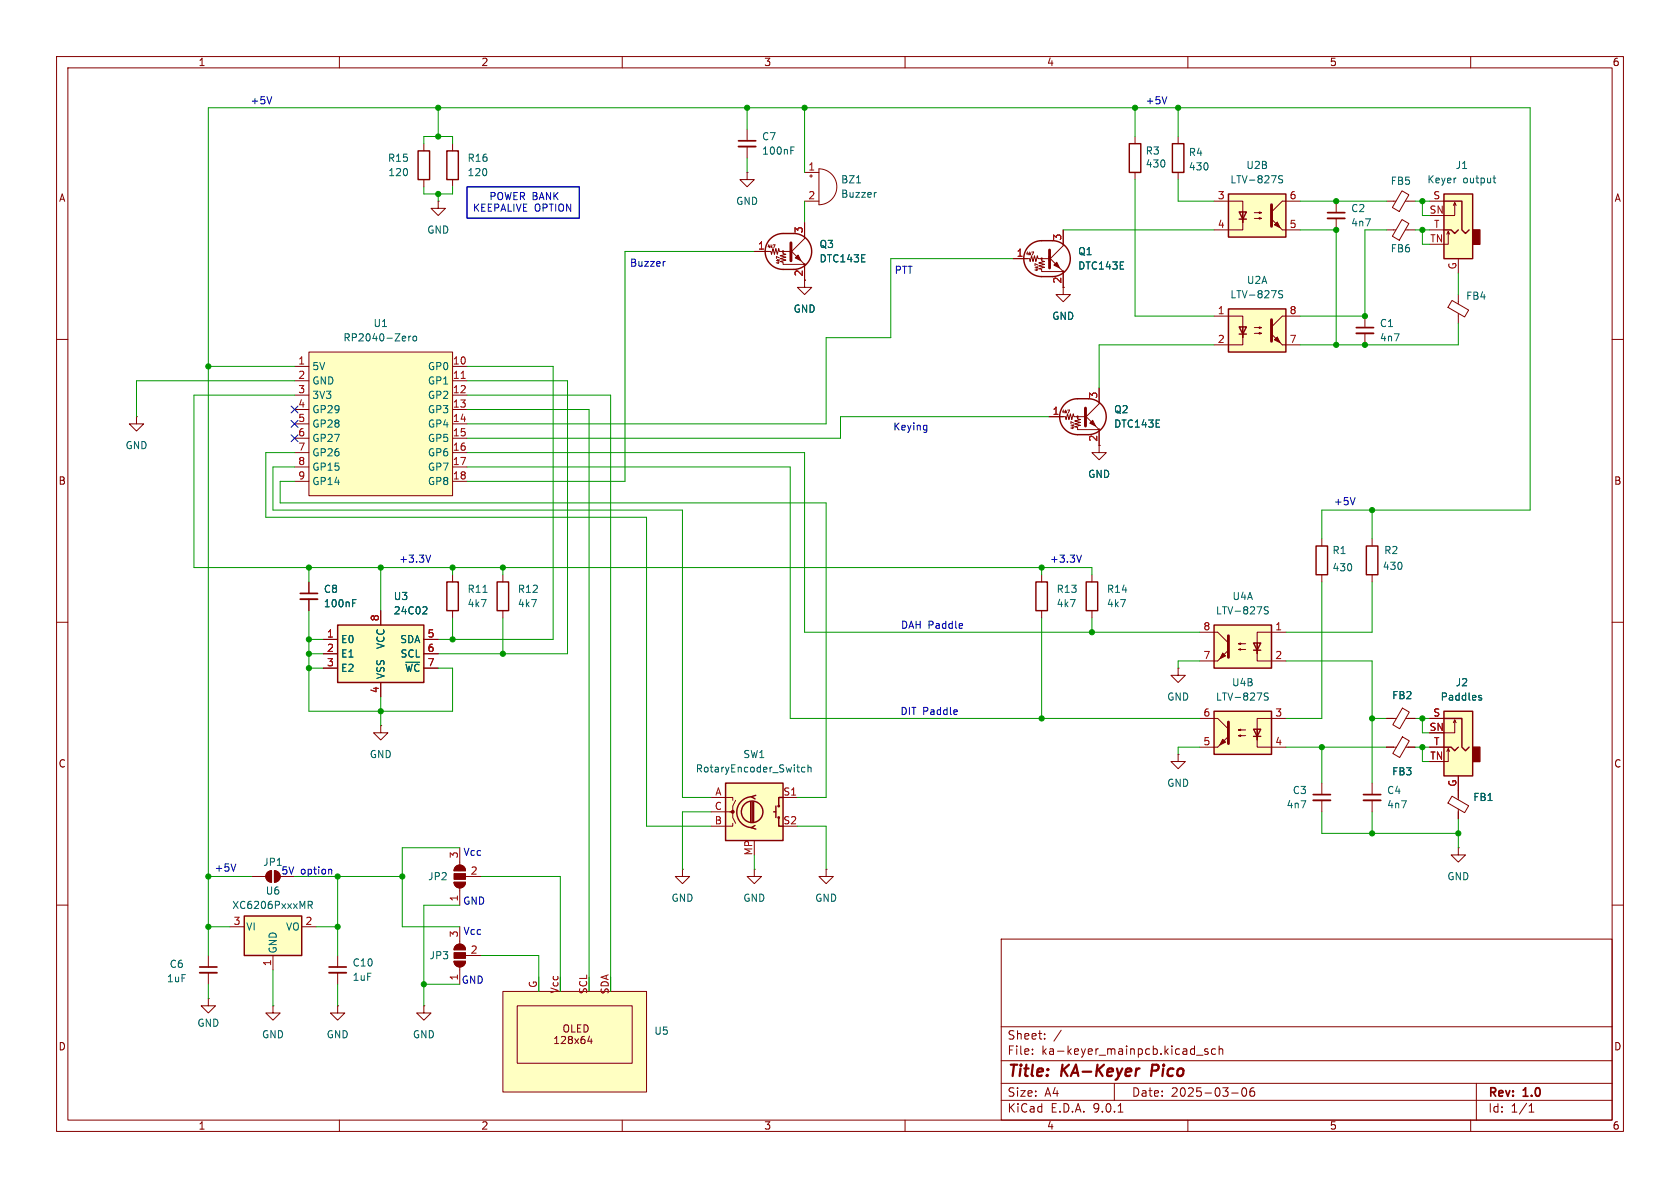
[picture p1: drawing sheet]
<svg xmlns="http://www.w3.org/2000/svg" width="297mm" height="210mm" viewBox="0 0 297 210" stroke-linecap="round" stroke-linejoin="round" font-family="sans-serif">
<g fill="none" stroke="#840000" stroke-width=".18">
<path d="M10 10h277v190h-277zM12 12h273v186h-273zM60 10v2M110 10v2M160 10v2M210 10v2M260 10v2M132.1 30.5v1.3h1.2l-1.2 1.2-1.3-1.2h1.3M132.1 30.5h.1M132.1 22.9v2M132.1 25.9v2M142.2 49.5v1.3h1.3l-1.3 1.3-1.2-1.3h1.2"/>
<path d="M10 60h2M24.1 73.7v1.2h1.3l-1.3 1.3-1.2-1.3h1.2M24.1 73.7h.1M285 60h2M233.7 95.3v1.2M242.6 95.3v1.2M10 110h2M80 101.6v1.3M80 108v1.2M88.9 101.6v1.3M88.9 108v1.2M233.7 101.6v1.3"/>
<path d="M242.6 101.6v1.3M285 110h2M242.6 138.4v2.1M242.6 141.5v2M10 160h2M74.9 177.8v1.3h1.3l-1.3 1.2-1.2-1.2h1.2M74.9 177.8h.1M80.3 169.9h2a1.02 1.02 0 0 1-1 1 1.02 1.02 0 0 1-1-1zM80.6 167.2a1.02 1.02 0 0 1 1.1-.2 1.02 1.02 0 0 1 .6 .9h-2zM81.3 163.8v3.1M81.3 170.9v3.1M82.3 168.9h2.8"/>
<path d="M177 166h108v32h-108zM285 160h2M60 198v2M110 198v2M160 198v2M177 194.5h108M177 191.5h108M177 187.5h108M177 181.5h108M182.5 186.3v.1M182.5 185.5v.1M184.7 183.6v.1"/>
<path d="M184.7 182.8v.1M187.6 182.1l-1.3 2M197 191.5v3M197.7 196.6h.8M210 198v2M211.5 186.5h1.2M213.5 185.5l-.3-.1-.2 .2v.2l.5 .2v.3h-.5M214.9 185.5l-.4-.1-.3 .3v.4l.1 .2h.6M215.5 185.5l.2-.1 .4 .1 .1 .9M215.5 184.9v1.5M217.7 193.2h1.2M219.7 192.4l.2-.1a.81 .81 0 0 1 .6 .6 .81 .81 0 0 1-.3 .8l-.2 .1a.81 .81 0 0 1-.3-1.4z"/>
<path d="M221.7 192.3a.59 .59 0 0 0-.7 .6v.6l.1 .2 .4 .1 .2-.1 .1-.5-.1-.3h-.5l-.2 .3M260 198v2M261 191.5v6.5M270.3 196.6h.9M270.3 195.5l.4-.4v1.5"/>
</g>
<path d="M203.7 188.2l-.2 2" fill="none" stroke="#840000" stroke-width=".4"/>
<g fill="#840000" stroke="#840000" stroke-width=".18">
<path d="M80.3 169.9h2a1.02 1.02 0 0 1-1 1 1.02 1.02 0 0 1-1-1z"/>
<path d="M80.3 168.4h2v1h-2z"/>
<path d="M80.6 167.2a1.02 1.02 0 0 1 1.1-.2 1.02 1.02 0 0 1 .6 .9h-2z"/>
</g>
<path d="M130.6 24.9h3M241 140.5h3.1" fill="none" stroke="#840000" stroke-width=".3"/>
<path d="M130.6 25.9h3M241 141.5h3.1" fill="none" stroke="#840000" stroke-width=".33"/>
<path d="M232.7 96.5h2v5.1h-2zM241.6 96.5h2v5.1h-2zM79 102.9h2v5.1h-2zM87.9 102.9h2v5.1h-2z" fill="none" stroke="#840000" stroke-width=".25"/>
<path d="M139.8 26.6h.4M139.8 26h.6M85.4 104.7h.7" fill="none" stroke="#006464" stroke-width=".18"/>
<path d="M88.9 175.3h25.4v17.7h-25.4z" fill="#ffffc2"/>
<g fill="none" stroke="#840000" stroke-width=".18">
<path d="M88.9 175.3h25.4v17.7h-25.4zM91.4 177.8h20.4v10.2h-20.4zM95.2 172.7v2.6M98.1 184.5h.7M98.1 183.6l.3-.4v1.3M99.3 183.3l.4-.1 .3 .4-.8 .9h.8M99.9 181.2h.1a.43 .43 0 0 1 .5 .4v.4a.42 .42 0 0 1-.4 .5 .42 .42 0 0 1-.4-.5v-.4zM100.7 183.8l-.2 .2v.4l.2 .1 .4-.1 .1-.2v-.2l-.2-.2M100.7 183.8l-.2-.3 .2-.3h.3l.2 .3-.2 .3M100.7 183.8h.3M101.1 181.2v1.2h.6M101.6 183.6l.7 .9"/>
<path d="M102.1 181.8h.4M102.3 183.6l-.7 .9M102.7 181.2h-.6v1.2h.6M103.3 181.2a.64 .64 0 0 1 .7 .6 .64 .64 0 0 1-.7 .6zM103.3 183.2l-.4 .1a.86 .86 0 0 0 0 1.2l.5-.1v-.5l-.2-.2-.4 .1-.1 .1M104.2 183.2l-.3 .9h.8M104.5 183.6v.9"/>
</g>
<path d="M255.3 125.7h5v11.5h-5z" fill="#ffffc2"/>
<path d="M260.3 132.1h1.3v2.5h-1.3z" fill="#840000" stroke="#840000" stroke-width=".25"/>
<path d="M73.9 26.7h2v5.1h-2zM79 26.7h2v5.1h-2zM207.3 25.4h2v5.1h-2zM183.1 102.9h2.1v5.1h-2.1zM192 102.9h2.1v5.1h-2.1zM255.3 125.7h5v11.5h-5zM255.3 132.1h1.2l.7 .6 .6-.6M255.3 127h3.1v5.1l.7 .6 .6-.6" fill="none" stroke="#840000" stroke-width=".25"/>
<g fill="none" stroke="#840000" stroke-width=".18">
<path d="M74.9 25.4v1.3M74.9 31.8v1.2M77.5 35.6v1.2h1.2l-1.2 1.3-1.3-1.3h1.3M77.5 35.6h.1M80 25.4v1.3M80 31.8v1.2M208.3 24.1v1.3M208.3 30.5v1.3M247.9 38.8l1.2 .7-1.7 3-1.2-.7zM245.1 40.6h1.7M248.4 40.6h1.8M184.1 101.6v1.3"/>
<path d="M184.1 108v1.2M193 101.6v1.3M193 108v1.2M208.3 118.1v1.3h1.2l-1.2 1.3-1.3-1.3h1.3M208.3 118.1h.1M208.3 133.4v1.2h1.2l-1.2 1.3-1.3-1.3h1.3M208.3 133.4h.1M233.7 138.4v2.1M252.7 127h2.6M252.7 132.1h2.6M256 132.3l-.2 .5M256.3 132.8l-.3-.5v2.3h-.7"/>
<path d="M257.2 127.3l-.3 .5M257.4 127.8l-.2-.5v2.2h-1.9M257.8 137.2v2.5M233.7 141.5v2"/>
</g>
<path d="M261.5 123.3l.5 .2-.1 .2-.4 .1M261.5 123h.4" fill="none" stroke="#006464" stroke-width=".18"/>
<path d="M232.2 140.5h3" fill="none" stroke="#840000" stroke-width=".3"/>
<path d="M232.2 141.5h3" fill="none" stroke="#840000" stroke-width=".33"/>
<path d="M54.6 62.2h25.4v25.4h-25.4z" fill="#ffffc2"/>
<g fill="none" stroke="#840000" stroke-width=".18">
<path d="M256.7 53.1l2.9 1.7-.7 1.2-2.9-1.7zM257.8 52.1v1.6M257.8 55.4v1.8M52.1 64.8h2.5M52.1 67.3h2.5M52.1 69.9h2.5M52.1 72.4h2.5M52.1 74.9h2.5M52.1 77.5h2.5M54.6 62.2h25.4v25.4h-25.4zM80 64.8h2.5M80 67.3h2.5"/>
<path d="M80 69.9h2.5M80 72.4h2.5M80 74.9h2.5M80 77.5h2.5M52.1 80h2.5M52.1 82.6h2.5M52.1 85.1h2.5M80 80h2.5M80 82.6h2.5M80 85.1h2.5"/>
</g>
<path d="M81.5 66.9h.7" fill="none" stroke="#a90000" stroke-width=".18"/>
<path d="M72.3 59.4v.9M72.6 59.4l-.3 .3M73.1 59.5l.3-.1 .3 .3v.3l-.3 .3-.3-.1-.1-.2z" fill="none" stroke="#006464" stroke-width=".18"/>
<path d="M255.3 34.3h5v11.4h-5z" fill="#ffffc2"/>
<path d="M260.3 40.6h1.3v2.6h-1.3z" fill="#840000" stroke="#840000" stroke-width=".25"/>
<path d="M255.3 34.3h5v11.4h-5zM255.3 35.6h3.1v5l.7 .7 .6-.7M255.3 40.6h1.2l.7 .7 .6-.7" fill="none" stroke="#840000" stroke-width=".25"/>
<g fill="none" stroke="#840000" stroke-width=".18">
<path d="M245.1 35.6h1.7M247.9 33.7l1.2 .7-1.7 3-1.2-.7zM248.4 35.6h1.8M252.7 35.6h2.6M257.2 35.8l-.3 .5M257.4 36.3l-.2-.5v2.3h-1.9M241.3 55.9v2M241.3 58.9v2.1M252.7 40.6h2.6M256 40.9l-.2 .5M256.3 41.4l-.3-.5v2.3h-.7M257.8 45.7v2.6"/>
<path d="M54.6 102.9v2M54.6 105.9v2.1"/>
</g>
<path d="M263.9 31.5h.5M264.1 31.1v1l.3 .2M62.3 106.6h.5M62.3 106h.6" fill="none" stroke="#006464" stroke-width=".18"/>
<path d="M239.8 57.9h3M53.1 104.9h3" fill="none" stroke="#840000" stroke-width=".3"/>
<path d="M239.8 58.9h3M53.1 105.9h3" fill="none" stroke="#840000" stroke-width=".33"/>
<path d="M217.2 34.3h10.1v7.6h-10.1z" fill="#ffffc2"/>
<path d="M217.2 34.3h10.1v7.6h-10.1zM219.1 37.5h1.2l-.6 1.2zM219.1 38.7h1.2" fill="none" stroke="#840000" stroke-width=".25"/>
<path d="M214.6 35.6h5.1v3.8v-1.9M219.7 38.7v1.9h-5.1M221.7 37.6h1.3l-.4 .1v-.2l.4 .1M221.7 38.6h1.3l-.4 .1v-.2l.4 .1M229.9 35.6h-3.2l-1.9 1.9M236.2 35.6v2M236.2 38.6v2M226.7 40.6h3.2" fill="none" stroke="#840000" stroke-width=".18"/>
<path d="M224.8 36.2v3.8" fill="none" stroke="#840000" stroke-width=".51"/>
<g fill="#840000" stroke="#840000" stroke-width=".18">
<path d="M225.3 39.8l.5-.6 .5 1.1z"/>
<path d="M224.8 38.7l1.9 1.9z"/>
</g>
<path d="M226.8 31.1h-.5l-.2 .1v.3l.5 .3 .2 .3-.3 .2h-.5" fill="none" stroke="#006464" stroke-width=".18"/>
<path d="M234.7 37.6h3" fill="none" stroke="#840000" stroke-width=".3"/>
<path d="M234.7 38.6h3" fill="none" stroke="#840000" stroke-width=".33"/>
<path d="M217.2 54.6h10.1v7.6h-10.1z" fill="#ffffc2"/>
<path d="M181.9 43.5a3.2 3.2 0 0 1 2.2-1h2a3.2 3.2 0 0 1 3.1 3.2 3.2 3.2 0 0 1-3.1 3.2h-2a3.2 3.2 0 0 1-2.9-2 3.2 3.2 0 0 1 .7-3.4zM217.2 54.6h10.1v7.6h-10.1zM219.1 57.8h1.2l-.6 1.3zM219.1 59.1h1.2" fill="none" stroke="#840000" stroke-width=".25"/>
<g fill="none" stroke="#840000" stroke-width=".18">
<path d="M179.1 45.7h2.9l.1 .5 .3-1 .2 1 .3-1 .2 1 .3-1 .1 .5h1.9M181.6 44.5l-.1 .4M182 44.6v.5M182.4 44.6h.3l-.2 .5M183 47.7l.3 .1M183 47.3h.5M183.5 46.8l-.5-.2v.4M185.4 45.5l2.6 2.5h-3.9v-.4l-.5-.1 1.1-.3-1.1-.2 1.1-.3-1.1-.2 1.1-.3-.6-.1v-.4M188 40.6v2.8l-2.6 2.6M188 48.3v2.5M214.6 55.9h5.1v3.8v-1.9M219.7 59.1v1.9h-5.1"/>
<path d="M221.7 57.9h1.3l-.4 .1v-.2l.4 .1M221.7 58.9h1.3l-.4 .2v-.3l.4 .1M229.9 55.9h-3.2l-1.9 1.9M194.3 78.7v1.3h1.3l-1.3 1.3-1.3-1.3h1.3M226.7 61h3.2M245.1 132.1h1.8M245.1 127h1.8M247.9 130.3l1.2 .7-1.7 2.9-1.2-.7zM247.9 125.2l1.2 .7-1.7 2.9-1.2-.7zM248.5 132.1h1.7M248.5 127h1.7M257.8 139.7v1.7"/>
<path d="M44.4 154.9h2.6M47.3 154.2l.7-.3v2.1a1.02 1.02 0 0 1-.9-.7 1.02 1.02 0 0 1 .2-1.1zM48.5 153.9a1.02 1.02 0 0 1 1 1 1.02 1.02 0 0 1-1 1.1zM256.7 140.7l2.9 1.7-.7 1.3-2.9-1.7zM257.8 149.9v1.2h1.3l-1.3 1.3-1.3-1.3h1.3M257.8 149.9h.1M257.8 143v1.8"/>
<circle cx="184.1" cy="45.7" r=".13"/>
<circle cx="188" cy="48" r=".13"/>
</g>
<path d="M224.8 56.5v3.8" fill="none" stroke="#840000" stroke-width=".51"/>
<g fill="#840000" stroke="#840000" stroke-width=".18">
<path d="M225.3 60.1l.5-.5 .5 1z"/>
<path d="M224.8 59.1l1.9 1.9z"/>
<path d="M186.3 46.9l.5-.5 .5 1z"/>
<path d="M47.3 154.2l.7-.3v2.1a1.02 1.02 0 0 1-.9-.7 1.02 1.02 0 0 1 .2-1.1z"/>
<path d="M48.5 153.9a1.02 1.02 0 0 1 1 1 1.02 1.02 0 0 1-1 1.1z"/>
</g>
<path d="M226.8 51.4h-.5l-.2 .1v.4l.5 .2 .2 .3-.3 .2h-.5" fill="none" stroke="#006464" stroke-width=".18"/>
<path d="M185.5 44.2v3.2z" fill="#840000" stroke="#840000" stroke-width=".51"/>
<path d="M43.2 161.9h10.1v7h-10.1z" fill="#ffffc2"/>
<path d="M43.2 161.9h10.1v7h-10.1z" fill="none" stroke="#840000" stroke-width=".25"/>
<path d="M146 153.7v1.2h1.3l-1.3 1.3-1.2-1.3h1.2M146 153.7h.1M40.6 163.8h2.6M48.3 168.9v2.6M53.3 163.8h2.6" fill="none" stroke="#840000" stroke-width=".18"/>
<path d="M54.5 160l.6-.1 .1-.1v-.3l-.7-.2v1.3M54.8 160l.4 .6" fill="none" stroke="#006464" stroke-width=".18"/>
<path d="M128.3 138.4h10.1v10.2h-10.1z" fill="#ffffc2"/>
<g fill="none" stroke="#840000" stroke-width=".25">
<path d="M128.3 138.4h10.1v10.2h-10.1zM132.7 141.7v3.6M133 140.8a2.73 2.73 0 0 0-2.7 2.8 2.73 2.73 0 0 0 2.7 2.7M133 141.7v3.6M133.2 141.7v3.6M133.5 145.9l-.7 .4 .8 .3M133.6 140.6l-.8 .2 .7 .4M136.8 143.5h.4M137.2 142.5v2M137.7 144.5v1.6h.7M138.4 141h-.7v1.5"/>
<circle cx="133" cy="143.5" r="1.9"/>
<circle cx="137.7" cy="142.5" r=".13"/>
<circle cx="137.7" cy="144.5" r=".13"/>
</g>
<path d="M67.3 128.3v1.2h1.3l-1.3 1.3-1.3-1.3h1.3M67.3 128.3h.1M125.7 141h3.8v.5M125.7 143.5h3.8v1l.5 1M129.5 145.5v.6h-3.8M130 141.5l-.5 1v1h-.5M133.3 153.7v1.2h1.3l-1.3 1.3-1.2-1.3h1.2M133.3 153.7h.1M138.4 141h2.6" fill="none" stroke="#840000" stroke-width=".18"/>
<circle cx="129.5" cy="143.5" r=".25" fill="#840000" stroke="#840000" stroke-width=".18"/>
<path d="M142.3 135.7l-.4-.1-.2 .3 .1 .5h.5M142.8 135.7l.2-.1 .3 .1 .1 .8M142.8 135.2v1.3" fill="none" stroke="#006464" stroke-width=".18"/>
<path d="M59.7 110.5h15.2v10.2h-15.2z" fill="#ffffc2"/>
<path d="M199.6 25.4h2.1v5.1h-2.1zM136.2 42.2a3.2 3.2 0 0 1 2.2-.9h1.9a3.2 3.2 0 0 1 3.2 3.2 3.2 3.2 0 0 1-3.2 3.1h-1.9a3.2 3.2 0 0 1-2.9-1.9 3.2 3.2 0 0 1 .7-3.5zM188.3 71.4a3.2 3.2 0 0 1 2.2-.9h1.9a3.2 3.2 0 0 1 3.2 3.2 3.2 3.2 0 0 1-3.2 3.1h-1.9a3.2 3.2 0 0 1-2.9-1.9 3.2 3.2 0 0 1 .7-3.5zM59.7 110.5h15.2v10.2h-15.2z" fill="none" stroke="#840000" stroke-width=".25"/>
<g fill="none" stroke="#840000" stroke-width=".18">
<path d="M142.2 39.4v2.8l-2.5 2.5M142.2 30.5h2.6M142.2 35.6h2.6M143.1 31.1h.5M143.4 30.9v.5M144.8 29.8a3.2 3.2 0 0 1 3.1 3.2 3.2 3.2 0 0 1-3.1 3.2zM200.7 24.1v1.3M200.7 30.5v1.3M133.3 44.5h3l.1 .5 .3-1.1 .2 1.1 .3-1.1 .2 1.1 .3-1.1 .1 .6h1.9M135.9 43.3l-.1 .3M136.3 43.3v.5M136.7 43.3h.3l-.2 .5"/>
<path d="M137.2 46.4l.4 .2M137.3 46.1h.5M137.8 45.6l-.5-.2v.3M139.7 44.2l2.5 2.5h-3.8v-.3l-.5-.2 1-.2-1-.3 1-.2-1-.3 1-.2-.5-.2v-.3M142.2 47v2.5M188 50.8v1.3h1.2l-1.2 1.2-1.3-1.2h1.3M185.4 73.7h2.9l.2 .5 .2-1 .3 1 .2-1 .3 1 .2-1 .2 .5h1.9M188 72.5l-.1 .3M188.4 72.5v.5M188.7 72.5h.4l-.2 .5M189.3 75.7l.4 .1M189.3 75.3h.5"/>
<path d="M189.8 74.8l-.5-.2v.3M191.8 73.4l2.5 2.5h-3.8v-.3l-.5-.2 1-.2-1-.3 1-.2-1-.3 1-.2-.5-.2v-.3M194.3 68.6v2.8l-2.5 2.5M194.3 76.2v2.5M57.1 113h2.6M57.1 115.6h2.6M57.1 118.1h2.6M67.3 108v2.5M74.9 113h2.6M74.9 115.6h2.6M74.9 118.1h2.6M67.3 120.7v2.5"/>
<path d="M120.6 153.7v1.2h1.3l-1.3 1.3-1.2-1.3h1.2M120.6 153.7h.1"/>
<circle cx="138.4" cy="44.5" r=".13"/>
<circle cx="142.2" cy="46.7" r=".13"/>
<circle cx="190.5" cy="73.7" r=".13"/>
<circle cx="194.3" cy="75.9" r=".13"/>
</g>
<path d="M151.4 32.3h.7M154.9 34l-.2 .1M75.2 107.3l.3 .2-.1 .3-.7 .7h.8" fill="none" stroke="#006464" stroke-width=".18"/>
<g fill="#840000" stroke="#840000" stroke-width=".51">
<path d="M139.8 42.9v3.2z"/>
<path d="M191.9 72.1v3.2z"/>
</g>
<g fill="#840000" stroke="#840000" stroke-width=".18">
<path d="M140.6 45.6l.5-.5 .5 1z"/>
<path d="M192.7 74.8l.5-.5 .5 1z"/>
</g>
<path d="M214.6 110.5h10.2v7.6h-10.2z" fill="#ffffc2"/>
<path d="M214.6 110.5h10.2v7.6h-10.2zM221.6 113.7h1.3l-.7 1.2zM221.6 114.9h1.3" fill="none" stroke="#840000" stroke-width=".25"/>
<path d="M212.1 111.8h3.2l1.9 1.9M212.1 116.8h3.2M218.9 113.8l.4-.1v.2l-.4-.1h1.3M218.9 114.8l.4-.1v.2l-.4-.1h1.3M222.2 114.9v1.9h5.1M227.3 111.8h-5.1v3.8v-1.9" fill="none" stroke="#840000" stroke-width=".18"/>
<path d="M217.2 112.4v3.8" fill="none" stroke="#840000" stroke-width=".51"/>
<g fill="#840000" stroke="#840000" stroke-width=".18">
<path d="M216.2 115.4l.5 .6-1.1 .5z"/>
<path d="M215.3 116.8l1.9-1.9z"/>
</g>
<path d="M224.2 107.3h-.5l-.1 .1v.3l.5 .3 .1 .3-.2 .2h-.5" fill="none" stroke="#006464" stroke-width=".18"/>
<path d="M214.6 125.7h10.2v7.7h-10.2z" fill="#ffffc2"/>
<path d="M214.6 125.7h10.2v7.7h-10.2zM221.6 128.9h1.3l-.7 1.3zM221.6 130.2h1.3" fill="none" stroke="#840000" stroke-width=".25"/>
<g fill="none" stroke="#840000" stroke-width=".18">
<path d="M142.2 39.4v2.5M133.3 44.5h2.6M142.2 47v2.5M179.1 45.7h2.5M188 40.6v2.6M188 48.3v2.5M185.4 73.7h2.6M194.3 68.6v2.5M194.3 76.2v2.5M54.6 102.9v2M54.6 105.9v2.1M57.1 113h2.6"/>
<path d="M57.1 115.6h2.6M57.1 118.1h2.6M67.3 108v2.5M74.9 113h2.6M74.9 115.6h2.6M74.9 118.1h2.6M67.3 120.7v2.5M212.1 127h3.2l1.9 1.9M212.1 132.1h3.2M218.9 129l.4-.1v.3l-.4-.2h1.3M218.9 130l.4-.1v.3l-.4-.2h1.3M222.2 130.2v1.9h5.1"/>
<path d="M227.3 127h-5.1v3.8v-1.9M245.1 127h1.3M245.1 132.1h1.3M248.9 127h1.3M248.9 132.1h1.3M252.7 127h2.6M252.7 132.1h2.6M257.8 137.2v3.8M80.3 156h2a1.02 1.02 0 0 1-1 1 1.02 1.02 0 0 1-1-1zM80.6 153.2a1.02 1.02 0 0 1 1.1-.2 1.02 1.02 0 0 1 .6 .9h-2zM81.3 149.9v3M81.3 157v3"/>
<path d="M82.3 154.9h2.8M257.8 143.5v1.3M36.8 176.5v1.3h1.3l-1.3 1.3-1.2-1.3h1.2M36.8 176.5h.1M36.8 168.9v2M36.8 172v2M48.3 177.8v1.3h1.2l-1.2 1.2-1.3-1.2h1.3M48.3 177.8h.1M59.7 177.8v1.3h1.3l-1.3 1.2-1.3-1.2h1.3M59.7 177.8h.1M59.7 168.9v2M59.7 172v2"/>
</g>
<path d="M217.2 127.6v3.8" fill="none" stroke="#840000" stroke-width=".51"/>
<g fill="#840000" stroke="#840000" stroke-width=".18">
<path d="M216.2 130.7l.5 .5-1.1 .5z"/>
<path d="M215.3 132.1l1.9-1.9z"/>
<path d="M80.3 156h2a1.02 1.02 0 0 1-1 1 1.02 1.02 0 0 1-1-1z"/>
<path d="M80.3 154.4h2v1h-2z"/>
<path d="M80.6 153.2a1.02 1.02 0 0 1 1.1-.2 1.02 1.02 0 0 1 .6 .9h-2z"/>
</g>
<path d="M62.3 106.6h.5M62.3 106h.6M75.2 107.3l.3 .2-.1 .3-.7 .7h.8M224.2 122.6l-.5-.1-.1 .1v.4l.5 .2 .1 .3-.2 .3-.5-.1M261.5 123.3l.5 .2-.1 .2-.4 .1M261.5 123h.4" fill="none" stroke="#006464" stroke-width=".18"/>
<path d="M35.3 170.9h3.1M58.2 170.9h3" fill="none" stroke="#840000" stroke-width=".3"/>
<path d="M35.3 172h3.1M58.2 172h3" fill="none" stroke="#840000" stroke-width=".33"/>
<g fill="none" stroke="#009600" stroke-width=".18">
<path d="M77.5 19.1v5M132.1 19.1v3.8M142.2 19.1v11.4M200.7 19.1v5M208.3 19.1v5M74.9 25.4v-1.3h5.1v1.3M74.9 33v1.3h5.1v-1.3M77.5 34.3v1.3M132.1 27.9v2.6M142.2 35.6v3.8M200.7 31.8v24.1h13.9M208.3 31.8v3.8h6.3"/>
<path d="M229.9 35.6h15.2M250.2 35.6h2.5M251.5 35.6v2.5h1.2M133.3 44.5h-22.8v40.6h-28M179.1 45.7h-21.6v14h-11.5v15.2h-63.5M188 40.6h26.6M229.9 40.6h6.3v20.4M245.1 40.6h-3.8v15.3h-11.4M250.2 40.6h2.5M251.5 40.6v2.6h1.2M257.8 57.2v3.8h-27.9M257.8 48.3v3.8"/>
<path d="M36.8 64.8h15.3M52.1 69.9h-17.8v30.4h158.7v1.3M52.1 67.3h-28v6.4M82.5 67.3h17.8v48.3h-22.8M82.5 69.9h25.4v105.4M82.5 64.8h15.3v48.2h-20.3M82.5 72.4h21.6v102.9M185.4 73.7h-36.8v3.8h-66.1M214.6 61h-20.3v7.6M52.1 80h-5.1v11.4h67.3v54.7h11.4M52.1 85.1h-2.6v3.8h96.5v52.1h-5M52.1 82.6h-3.8v7.6h72.3v50.8h5.1"/>
<path d="M82.5 82.6h57.2v44.4h72.4M82.5 80h59.7v31.8h69.9M233.7 95.3v-5.1h36.8v-71.1h-233.7v149.8M242.6 90.2v5.1M54.6 118.1h2.5M54.6 108v17.7h25.4v-7.6h-2.5M54.6 115.6h2.5M54.6 113h2.5M54.6 100.3v2.6M67.3 100.3v7.7M80 100.3v1.3M80 109.2v3.8"/>
<path d="M88.9 100.3v1.3M88.9 109.2v6.4M184.1 100.3v1.3M184.1 109.2v17.8M193 109.2v2.6M212.1 116.8h-3.8v1.3M227.3 116.8h15.3v21.6M233.7 102.9v24.1h-6.4M242.6 102.9v8.9h-15.3M67.3 123.2v5.1M212.1 132.1h-3.8v1.3M227.3 132.1h17.8"/>
<path d="M233.7 132.1v6.3M242.6 127h2.5M250.2 127h2.5M250.2 132.1h2.5M251.5 127v2.5h1.2M251.5 132.1v2.5h1.2M36.8 154.9h7.6M52.1 154.9h19M59.7 154.9v14M81.3 149.9h-10.2v13.9h10.2M85.1 154.9h14v20.4M125.7 143.5h-5.1v10.2"/>
<path d="M133.3 151.1v2.6M141 146.1h5v7.6M233.7 143.5v3.8h24.1M242.6 143.5v3.8M257.8 144.8v5.1M36.8 163.8h3.8M36.8 174v2.5M48.3 171.5v6.3M55.9 163.8h3.8M59.7 174v3.8M74.9 174h6.4M81.3 160h-6.4v17.8"/>
<path d="M85.1 168.9h10.1v6.4"/>
</g>
<path d="M51.5 71.8l1.2 1.2M51.5 76.9l1.2 1.2M51.5 74.3l1.2 1.2M52.7 71.8l-1.2 1.2M52.7 76.9l-1.2 1.2M52.7 74.3l-1.2 1.2" fill="none" stroke="#000084" stroke-width=".18"/>
<g fill="none" stroke="#0000c2" stroke-width=".18">
<path d="M48 17.1l-.4 1.3M206.3 17.1l-.4 1.3M82.5 33h19.9v5.6h-19.9zM117.6 46.2l-.2 .1M163.7 75.2h.1M163.8 75.2v1l-.1 .2M163.8 76h-.1M76.1 98.1l-.4 1.3M191.2 98.1l-.4 1.3M239.6 88l-.5 1.2M170 110.2l.2 .3-.6 .2M170.1 111l-.1 .1"/>
<path d="M169.1 125.5l.1 .3-.6 .1M169.2 126.3h-.1M41.7 152.7l-.4 1.3M58.3 153.7l.3 .1v.7"/>
</g>
<g fill="#009600" stroke="#009600" stroke-width=".18">
<circle cx="88.9" cy="115.6" r=".46"/>
<circle cx="36.8" cy="163.8" r=".46"/>
<circle cx="36.8" cy="154.9" r=".46"/>
<circle cx="54.6" cy="118.1" r=".46"/>
<circle cx="59.7" cy="154.9" r=".46"/>
<circle cx="59.7" cy="163.8" r=".46"/>
<circle cx="36.8" cy="64.8" r=".46"/>
<circle cx="54.6" cy="100.3" r=".46"/>
<circle cx="54.6" cy="113" r=".46"/>
<circle cx="67.3" cy="100.3" r=".46"/>
<circle cx="80" cy="113" r=".46"/>
<circle cx="54.6" cy="115.6" r=".46"/>
<circle cx="67.3" cy="125.7" r=".46"/>
<circle cx="80" cy="100.3" r=".46"/>
<circle cx="88.9" cy="100.3" r=".46"/>
<circle cx="77.5" cy="34.3" r=".46"/>
<circle cx="77.5" cy="19.1" r=".46"/>
<circle cx="77.5" cy="24.1" r=".46"/>
<circle cx="74.9" cy="174" r=".46"/>
<circle cx="71.1" cy="154.9" r=".46"/>
<circle cx="184.1" cy="100.3" r=".46"/>
<circle cx="242.6" cy="90.2" r=".46"/>
<circle cx="242.6" cy="127" r=".46"/>
<circle cx="193" cy="111.8" r=".46"/>
<circle cx="184.1" cy="127" r=".46"/>
<circle cx="236.2" cy="61" r=".46"/>
<circle cx="241.3" cy="55.9" r=".46"/>
<circle cx="236.2" cy="40.6" r=".46"/>
<circle cx="236.2" cy="35.6" r=".46"/>
<circle cx="208.3" cy="19.1" r=".46"/>
<circle cx="200.7" cy="19.1" r=".46"/>
<circle cx="251.5" cy="40.6" r=".46"/>
<circle cx="251.5" cy="35.6" r=".46"/>
<circle cx="257.8" cy="147.3" r=".46"/>
<circle cx="233.7" cy="132.1" r=".46"/>
<circle cx="241.3" cy="61" r=".46"/>
<circle cx="251.5" cy="132.1" r=".46"/>
<circle cx="251.5" cy="127" r=".46"/>
<circle cx="242.6" cy="147.3" r=".46"/>
<circle cx="142.2" cy="19.1" r=".46"/>
<circle cx="132.1" cy="19.1" r=".46"/>
</g>
<g font-size="2.8" fill="#840000">
<text x="178" y="190.9">Title:</text>
<text x="187.7" y="190.9">KA-Keyer</text>
<text x="204.4" y="190.9">Pico</text>
</g>
<g font-size="2.1" fill="#840000">
<text x="178" y="184">Sheet:</text>
<text x="178" y="186.7">File:</text>
<text x="184.1" y="186.7">ka-keyer_mainpcb.kicad_sch</text>
<text x="178" y="196.9">KiCad</text>
<text x="178" y="194.1">Size:</text>
<text x="184.7" y="194.1">A4</text>
<text x="185.7" y="196.9">E.D.A.</text>
<text x="193.3" y="196.9">9.0.1</text>
<text x="200" y="194.1">Date:</text>
<text x="207" y="194.1">2025-03-06</text>
<text x="263" y="194.3">Rev:</text>
<text x="263" y="196.9">Id:</text>
<text x="267.1" y="196.9">1/1</text>
<text x="269.4" y="194.3">1.0</text>
</g>
<g font-size="1.8" fill="#840000">
<text x="35" y="11.9">1</text>
<text x="85" y="11.9">2</text>
<text x="135" y="11.9">3</text>
<text x="185" y="11.9">4</text>
<text x="235" y="11.9">5</text>
<text x="285" y="11.9">6</text>
<text x="10.3" y="35.9">A</text>
<text x="285.3" y="35.9">A</text>
<text x="10.3" y="85.9">B</text>
<text x="285.3" y="85.9">B</text>
<text x="10.3" y="135.9">C</text>
<text x="285.3" y="135.9">C</text>
<text x="10.3" y="185.9">D</text>
<text x="285.3" y="185.9">D</text>
<text x="35" y="199.9">1</text>
<text x="85" y="199.9">2</text>
<text x="135" y="199.9">3</text>
<text x="185" y="199.9">4</text>
<text x="235" y="199.9">5</text>
<text x="285" y="199.9">6</text>
</g>
<g font-size="1.8" fill="#0000c2">
<text x="44.2" y="18.6">+5V</text>
<text x="202.4" y="18.6">+5V</text>
<text x="87" y="35.7">POWER BANK</text>
<text x="83.5" y="37.7">KEEPALIVE OPTION</text>
<text x="111.3" y="47.3">Buzzer</text>
<text x="158.1" y="48.6">PTT</text>
<text x="157.8" y="76.3">Keying</text>
<text x="235.7" y="89.5">+5V</text>
<text x="70.5" y="99.7">+3.3V</text>
<text x="185.5" y="99.7">+3.3V</text>
<text x="159.2" y="111.4">DAH Paddle</text>
<text x="159.1" y="126.6">DIT Paddle</text>
<text x="37.8" y="154.3">+5V</text>
<text x="49.7" y="154.8">5V</text>
<text x="53.1" y="154.8">option</text>
<text x="81.8" y="151.5">Vcc</text>
<text x="81.8" y="160.1">GND</text>
<text x="81.8" y="165.5">Vcc</text>
<text x="81.5" y="174.1">GND</text>
</g>
<g font-size="1.8" fill="#006464">
<text x="68.5" y="28.8">R15</text>
<text x="82.6" y="28.8">R16</text>
<text x="134.6" y="25">C7</text>
<text x="134.6" y="27.5">100nF</text>
<text x="202.4" y="27.5">R3</text>
<text x="202.4" y="29.8">430</text>
<text x="210.1" y="27.8">R4</text>
<text x="68.5" y="31.3">120</text>
<text x="82.6" y="31.3">120</text>
<text x="148.6" y="32.6">BZ1</text>
<text x="148.6" y="35.2">Buzzer</text>
<text x="210.1" y="30.3">430</text>
<text x="217.4" y="32.6">LTV-827S</text>
<text x="220.2" y="30.1">U2B</text>
<text x="245.8" y="32.9">FB5</text>
<text x="252.2" y="32.6">Keyer</text>
<text x="257.3" y="30.1">J1</text>
<text x="258.6" y="32.6">output</text>
<text x="75.4" y="41.5">GND</text>
<text x="130" y="36.4">GND</text>
<text x="238.8" y="37.7">C2</text>
<text x="238.8" y="40.2">4n7</text>
<text x="144.8" y="46.6">DTC143E</text>
<text x="144.8" y="44">Q3</text>
<text x="190.5" y="47.9">DTC143E</text>
<text x="190.5" y="45.3">Q1</text>
<text x="245.8" y="44.8">FB6</text>
<text x="217.4" y="52.9">LTV-827S</text>
<text x="220.3" y="50.4">U2A</text>
<text x="259.1" y="53.2">FB4</text>
<text x="65.9" y="58">U1</text>
<text x="140.2" y="55.5">GND</text>
<text x="185.9" y="56.7">GND</text>
<text x="243.8" y="58">C1</text>
<text x="55.1" y="65.6">5V</text>
<text x="60.6" y="60.6">RP2040-Zero</text>
<text x="75.5" y="65.6">GP0</text>
<text x="243.8" y="60.6">4n7</text>
<text x="55.1" y="68.2">GND</text>
<text x="55.1" y="70.7">3V3</text>
<text x="75.5" y="68.2">GP1</text>
<text x="75.5" y="70.7">GP2</text>
<text x="55.1" y="73.3">GP29</text>
<text x="55.1" y="75.8">GP28</text>
<text x="75.5" y="73.3">GP3</text>
<text x="75.5" y="75.8">GP4</text>
<text x="196.9" y="75.8">DTC143E</text>
<text x="196.9" y="73.3">Q2</text>
<text x="22.1" y="79.6">GND</text>
<text x="55.1" y="78.3">GP27</text>
<text x="55.1" y="80.9">GP26</text>
<text x="55.1" y="83.4">GP15</text>
<text x="75.5" y="78.3">GP5</text>
<text x="75.5" y="80.9">GP6</text>
<text x="75.5" y="83.4">GP7</text>
<text x="55.1" y="86">GP14</text>
<text x="75.5" y="86">GP8</text>
<text x="192.3" y="84.7">GND</text>
<text x="235.5" y="98.1">R1</text>
<text x="235.5" y="101.2">430</text>
<text x="244.4" y="100.9">430</text>
<text x="244.6" y="98.1">R2</text>
<text x="57.2" y="105">C8</text>
<text x="57.2" y="107.5">100nF</text>
<text x="69.5" y="106.3">U3</text>
<text x="82.6" y="107.5">4k7</text>
<text x="82.6" y="105">R11</text>
<text x="91.4" y="107.5">4k7</text>
<text x="91.4" y="105">R12</text>
<text x="186.7" y="107.5">4k7</text>
<text x="186.7" y="105">R13</text>
<text x="195.6" y="107.5">4k7</text>
<text x="195.6" y="105">R14</text>
<text x="217.8" y="106.3">U4A</text>
<text x="60.2" y="113.9">E0</text>
<text x="69.5" y="108.8">24C02</text>
<text x="70.7" y="113.9">SDA</text>
<text x="214.9" y="108.8">LTV-827S</text>
<text x="60.2" y="116.4">E1</text>
<text x="60.2" y="119">E2</text>
<text x="68.2" y="114.8" transform="rotate(-90 68.2 114.8)">VCC</text>
<text x="70.7" y="116.4">SCL</text>
<text x="71.5" y="119">~{WC}</text>
<text x="68.2" y="120.1" transform="rotate(-90 68.2 120.1)">VSS</text>
<text x="206.2" y="124.1">GND</text>
<text x="214.9" y="124.1">LTV-827S</text>
<text x="217.7" y="121.5">U4B</text>
<text x="246" y="123.8">FB2</text>
<text x="254.6" y="124.1">Paddles</text>
<text x="257.3" y="121.5">J2</text>
<text x="65.3" y="134.2">GND</text>
<text x="122.9" y="136.8">RotaryEncoder_Switch</text>
<text x="131.3" y="134.2">SW1</text>
<text x="246" y="137.3">FB3</text>
<text x="206.2" y="139.3">GND</text>
<text x="227.4" y="143.1">4n7</text>
<text x="228.4" y="140.6">C3</text>
<text x="245.1" y="140.6">C4</text>
<text x="245.1" y="143.1">4n7</text>
<text x="260.4" y="141.8">FB1</text>
<text x="46.4" y="153.3">JP1</text>
<text x="75.6" y="155.8">JP2</text>
<text x="255.8" y="155.8">GND</text>
<text x="41" y="160.9">XC6206PxxxMR</text>
<text x="46.9" y="158.3">U6</text>
<text x="118.6" y="159.6">GND</text>
<text x="131.3" y="159.6">GND</text>
<text x="144" y="159.6">GND</text>
<text x="43.4" y="164.7">VI</text>
<text x="50.5" y="164.7">VO</text>
<text x="29.4" y="173.8">1uF</text>
<text x="29.9" y="171.3">C6</text>
<text x="49.1" y="168.7" transform="rotate(-90 49.1 168.7)">GND</text>
<text x="62.2" y="173.6">1uF</text>
<text x="62.2" y="171">C10</text>
<text x="75.8" y="169.8">JP3</text>
<text x="34.8" y="181.7">GND</text>
<text x="46.2" y="183.7">GND</text>
<text x="57.7" y="183.7">GND</text>
<text x="72.9" y="183.7">GND</text>
<text x="115.6" y="183.1">U5</text>
</g>
<g font-size="1.8" fill="#a90000">
<text x="142.8" y="30.2">1</text>
<text x="142.8" y="35.3">2</text>
<text x="215.2" y="35.3">3</text>
<text x="227.9" y="35.3">6</text>
<text x="253.3" y="35.3">S</text>
<text x="142" y="41.3" transform="rotate(-90 142 41.3)">3</text>
<text x="215.2" y="40.4">4</text>
<text x="227.9" y="40.4">5</text>
<text x="252.6" y="37.8">SN</text>
<text x="253.4" y="40.4">T</text>
<text x="133.9" y="44.2">1</text>
<text x="179.6" y="45.5">1</text>
<text x="187.7" y="42.6" transform="rotate(-90 187.7 42.6)">3</text>
<text x="252.7" y="42.9">TN</text>
<text x="257.6" y="47.7" transform="rotate(-90 257.6 47.7)">G</text>
<text x="142" y="49" transform="rotate(-90 142 49)">2</text>
<text x="187.7" y="50.2" transform="rotate(-90 187.7 50.2)">2</text>
<text x="215.2" y="55.6">1</text>
<text x="227.9" y="55.6">8</text>
<text x="52.6" y="64.5">1</text>
<text x="80" y="64.5">10</text>
<text x="215.2" y="60.7">2</text>
<text x="227.9" y="60.7">7</text>
<text x="52.6" y="67.1">2</text>
<text x="52.6" y="69.6">3</text>
<text x="80" y="67.1">11</text>
<text x="80" y="69.6">12</text>
<text x="194.1" y="70.6" transform="rotate(-90 194.1 70.6)">3</text>
<text x="52.6" y="72.1">4</text>
<text x="52.6" y="74.7">5</text>
<text x="52.6" y="77.2">6</text>
<text x="80" y="72.1">13</text>
<text x="80" y="74.7">14</text>
<text x="80" y="77.2">15</text>
<text x="186" y="73.4">1</text>
<text x="52.6" y="79.8">7</text>
<text x="52.6" y="82.3">8</text>
<text x="80" y="79.8">16</text>
<text x="80" y="82.3">17</text>
<text x="194.1" y="78.2" transform="rotate(-90 194.1 78.2)">2</text>
<text x="52.6" y="84.8">9</text>
<text x="80" y="84.8">18</text>
<text x="57.7" y="112.8">1</text>
<text x="67.1" y="109.9" transform="rotate(-90 67.1 109.9)">8</text>
<text x="75.5" y="112.8">5</text>
<text x="212.7" y="111.5">8</text>
<text x="225.4" y="111.5">1</text>
<text x="57.7" y="115.3">2</text>
<text x="57.7" y="117.9">3</text>
<text x="75.5" y="115.3">6</text>
<text x="75.5" y="117.9">7</text>
<text x="212.7" y="116.6">7</text>
<text x="225.4" y="116.6">2</text>
<text x="67.1" y="122.6" transform="rotate(-90 67.1 122.6)">4</text>
<text x="212.7" y="126.7">6</text>
<text x="212.7" y="131.8">5</text>
<text x="225.4" y="126.7">3</text>
<text x="225.4" y="131.8">4</text>
<text x="252.6" y="129.3">SN</text>
<text x="253.3" y="126.7">S</text>
<text x="253.4" y="131.8">T</text>
<text x="252.7" y="134.4">TN</text>
<text x="126.3" y="143.3">C</text>
<text x="126.4" y="140.7">A</text>
<text x="138.4" y="140.7">S1</text>
<text x="257.6" y="139.2" transform="rotate(-90 257.6 139.2)">G</text>
<text x="126.3" y="145.8">B</text>
<text x="138.4" y="145.8">S2</text>
<text x="81" y="151.8" transform="rotate(-90 81 151.8)">3</text>
<text x="83.1" y="154.7">2</text>
<text x="133.1" y="151.3" transform="rotate(-90 133.1 151.3)">MP</text>
<text x="81" y="159.5" transform="rotate(-90 81 159.5)">1</text>
<text x="41.2" y="163.6">3</text>
<text x="53.9" y="163.6">2</text>
<text x="81" y="165.8" transform="rotate(-90 81 165.8)">3</text>
<text x="48" y="170.9" transform="rotate(-90 48 170.9)">1</text>
<text x="81" y="173.4" transform="rotate(-90 81 173.4)">1</text>
<text x="83.1" y="168.7">2</text>
<text x="95" y="174.7" transform="rotate(-90 95 174.7)">G</text>
<text x="98.8" y="175.7" transform="rotate(-90 98.8 175.7)">Vcc</text>
<text x="103.9" y="175.8" transform="rotate(-90 103.9 175.8)">SCL</text>
<text x="107.7" y="175.9" transform="rotate(-90 107.7 175.9)">SDA</text>
</g>
<g font-size=".7" fill="#840000">
<text x="135.5" y="44">4k7</text>
<text x="138" y="46.8" transform="rotate(-90 138 46.8)">4k7</text>
<text x="181.3" y="45.3">4k7</text>
<text x="183.7" y="48.1" transform="rotate(-90 183.7 48.1)">4k7</text>
<text x="187.6" y="73.3">4k7</text>
<text x="190.1" y="76.1" transform="rotate(-90 190.1 76.1)">4k7</text>
</g>
</svg>
